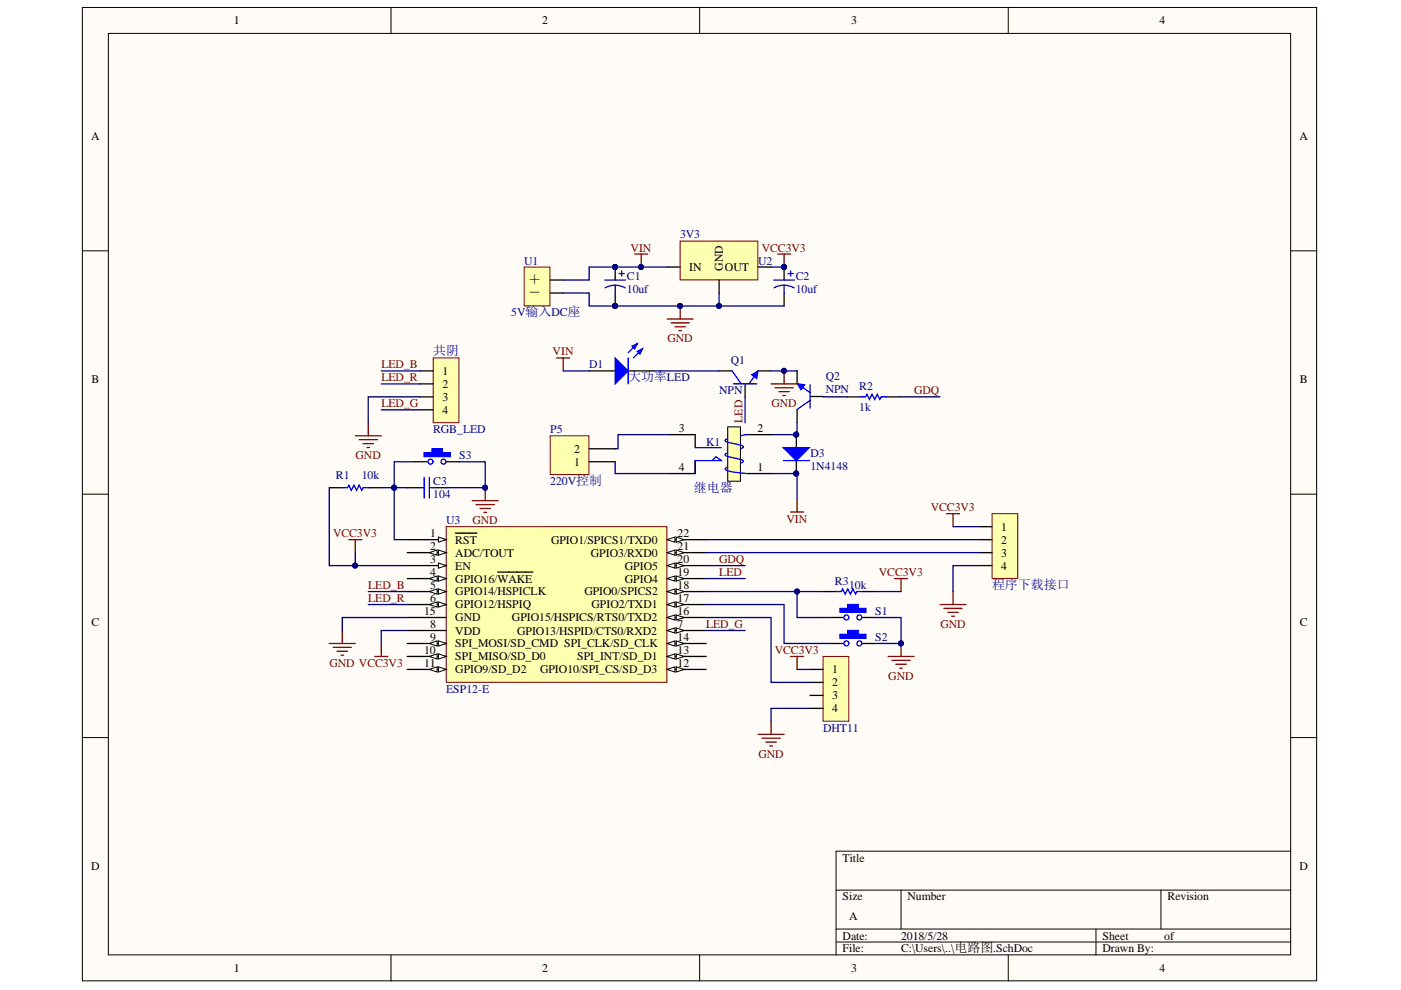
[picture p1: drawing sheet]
<svg xmlns="http://www.w3.org/2000/svg" width="297mm" height="210mm" viewBox="0 0 297 210" stroke-linecap="round" stroke-linejoin="round" font-family="sans-serif">
<g fill="#fffcf8" stroke="#000" stroke-width=".21">
<path d="M17.5 1.6h261.7v206.4h-261.7z"/>
<path d="M23 7.1h250.6v195.4h-250.6z"/>
</g>
<g fill="none" stroke="#000" stroke-width=".21">
<path d="M82.9 1.6v5.5M148.3 1.6v5.5M213.8 1.6v5.5M17.5 53.2h5.5M273.7 53.2h5.5M17.5 104.8h5.5M273.7 104.8h5.5M17.5 156.4h5.5M273.7 156.4h5.5M177.3 188.7h96.4M177.3 197h96.4M177.3 199.7h96.4"/>
<path d="M191 188.7v8.3M232.4 197v5.5M246.1 188.7v8.3M273.7 180.5h-96.4v22M82.9 202.5v5.5M148.3 202.5v5.5M213.8 202.5v5.5"/>
</g>
<path d="M168.8 92.2v2.7M168.8 97.7v2.7" fill="none" stroke="#000" stroke-width=".28"/>
<g fill="#000080" stroke="#000080" stroke-width=".21">
<circle cx="168.8" cy="92.1" r=".53"/>
<circle cx="168.8" cy="100.4" r=".53"/>
</g>
<path d="M166.1 94.9h5.5l-2.8 2.8z" fill="#00f"/>
<path d="M166.1 94.9h5.5l-2.8 2.8zM166.1 97.7h5.5" fill="none" stroke="#00f" stroke-width=".28"/>
<g fill="#000080" stroke="#000080" stroke-width=".21">
<circle cx="168.8" cy="92.1" r=".53"/>
<circle cx="168.8" cy="100.4" r=".53"/>
</g>
<path d="M154.3 90.5h2.7v11.5h-2.7z" fill="#ffffb0" stroke="#000" stroke-width=".21"/>
<path d="M147.4 94.9h5.5M151 97.7l.8-.9 1.1 .9h-5.5v2.7M154.3 93l-.6 .3a2.44 2.44 0 0 0 2 .8l1 .2a.89 .89 0 0 1 .9 .5l-.6 .4M154.3 99a.38 .38 0 0 0-.5 .4 .38 .38 0 0 0 .4 .4l1.3 .3 2.9 .3M154.3 96l-.6 .4a2.44 2.44 0 0 0 2 .7l1 .2a.89 .89 0 0 1 .9 .5l-.6 .4M158.4 92.2l-1.4 .2M169 81.3l2.8 1.9M171.8 84.9l-2.8 1.9M171.8 81.6v4.9" fill="none" stroke="#00f" stroke-width=".28"/>
<path d="M169 78.6v2.7M141.9 92.2h5.5v2.7M147.4 97.7v2.7h-5.5M158.4 92.2h5.5M169 86.8v2.8M171.8 84.1h2.7M158.4 100.4h5.5" fill="none" stroke="#000" stroke-width=".28"/>
<path d="M169 81.3l1.7 .3-.9 1.1z" fill="#00f"/>
<path d="M169 81.3l1.7 .3-.9 1.1z" fill="none" stroke="#00f" stroke-width=".21"/>
<path d="M179.7 84.1h2.7M187.9 84.1h2.8" fill="none" stroke="#000" stroke-width=".28"/>
<path d="M182.4 84.1h1.1l.3-.5 .5 1.1 .6-1.1 .5 1.1 .6-1.1 .6 1.1 .2-.6h1.1" fill="none" stroke="#00f" stroke-width=".28"/>
<g fill="none" stroke="#800000" stroke-width=".28">
<path d="M166.2 78.6v2.8M163.5 81.4h5.5M164.3 82.2h3.9M165.1 83h2.2M166 83.9h.5M73.9 114.4h2.8M75.3 114.4v2.8M167.6 108.6h2.8M169 105.8v2.8M69.8 136.4h5.5M70.6 137.3h3.9M71.5 138.1h2.2"/>
<path d="M72.3 138.9h.5M72.6 133.7v2.7M79.5 139.2h2.7M80.8 136.4v2.8M199.3 128.2h5.5M200.1 129h3.9M201 129.8h2.2M201.8 130.7h.5M202.1 125.4v2.8"/>
</g>
<circle cx="166.2" cy="78.6" r=".53" fill="#000080" stroke="#000080" stroke-width=".21"/>
<path d="M94.6 111.7h46.8v33h-46.8z" fill="#ffffb0" stroke="#800000" stroke-width=".21"/>
<path d="M86.3 114.4h8.3" fill="none" stroke="#000" stroke-width=".28"/>
<path d="M93 113.9l1.6 .5-1.6 .6z" fill="#fffcf8"/>
<path d="M93 113.9l1.6 .5-1.6 .6z" fill="none" stroke="#000" stroke-width=".21"/>
<path d="M86.3 117.2h8.3M96.5 113h4.6" fill="none" stroke="#000" stroke-width=".28"/>
<path d="M93 116.6l1.6 .6-1.6 .5z" fill="#fffcf8"/>
<path d="M93 116.6l1.6 .6-1.6 .5z" fill="none" stroke="#000" stroke-width=".21"/>
<path d="M91 117.2l1.7-.6v1.1z" fill="#fffcf8"/>
<path d="M91 117.2l1.7-.6v1.1z" fill="none" stroke="#000" stroke-width=".21"/>
<path d="M86.3 119.9h8.3" fill="none" stroke="#000" stroke-width=".28"/>
<path d="M93 119.4l1.6 .5-1.6 .6z" fill="#fffcf8"/>
<path d="M93 119.4l1.6 .5-1.6 .6z" fill="none" stroke="#000" stroke-width=".21"/>
<path d="M86.3 122.7h8.3" fill="none" stroke="#000" stroke-width=".28"/>
<path d="M93 122.1l1.6 .6-1.6 .5z" fill="#fffcf8"/>
<path d="M93 122.1l1.6 .6-1.6 .5z" fill="none" stroke="#000" stroke-width=".21"/>
<path d="M91 122.7l1.7-.6v1.1z" fill="#fffcf8"/>
<path d="M91 122.7l1.7-.6v1.1z" fill="none" stroke="#000" stroke-width=".21"/>
<path d="M86.3 125.4h8.3M105.5 121.3h7.5" fill="none" stroke="#000" stroke-width=".28"/>
<path d="M93 124.9l1.6 .5-1.6 .6z" fill="#fffcf8"/>
<path d="M93 124.9l1.6 .5-1.6 .6z" fill="none" stroke="#000" stroke-width=".21"/>
<path d="M91 125.4l1.7-.5v1.1z" fill="#fffcf8"/>
<path d="M91 125.4l1.7-.5v1.1z" fill="none" stroke="#000" stroke-width=".21"/>
<path d="M86.3 128.2h8.3" fill="none" stroke="#000" stroke-width=".28"/>
<path d="M93 127.6l1.6 .6-1.6 .5z" fill="#fffcf8"/>
<path d="M93 127.6l1.6 .6-1.6 .5z" fill="none" stroke="#000" stroke-width=".21"/>
<path d="M91 128.2l1.7-.6v1.1z" fill="#fffcf8"/>
<path d="M91 128.2l1.7-.6v1.1z" fill="none" stroke="#000" stroke-width=".21"/>
<path d="M141.4 133.7h8.3" fill="none" stroke="#000" stroke-width=".28"/>
<path d="M141.4 133.7l1.7-.6v1.1z" fill="#fffcf8"/>
<path d="M141.4 133.7l1.7-.6v1.1z" fill="none" stroke="#000" stroke-width=".21"/>
<path d="M143.4 133.1l1.6 .6-1.6 .5z" fill="#fffcf8"/>
<path d="M143.4 133.1l1.6 .6-1.6 .5z" fill="none" stroke="#000" stroke-width=".21"/>
<path d="M86.3 133.7h8.3M86.3 130.9h8.3M141.4 130.9h8.3" fill="none" stroke="#000" stroke-width=".28"/>
<path d="M141.4 130.9l1.7-.5v1.1z" fill="#fffcf8"/>
<path d="M141.4 130.9l1.7-.5v1.1z" fill="none" stroke="#000" stroke-width=".21"/>
<path d="M143.4 130.4l1.6 .5-1.6 .6z" fill="#fffcf8"/>
<path d="M143.4 130.4l1.6 .5-1.6 .6z" fill="none" stroke="#000" stroke-width=".21"/>
<path d="M141.4 128.2h8.3" fill="none" stroke="#000" stroke-width=".28"/>
<path d="M141.4 128.2l1.7-.6v1.1z" fill="#fffcf8"/>
<path d="M141.4 128.2l1.7-.6v1.1z" fill="none" stroke="#000" stroke-width=".21"/>
<path d="M143.4 127.6l1.6 .6-1.6 .5z" fill="#fffcf8"/>
<path d="M143.4 127.6l1.6 .6-1.6 .5z" fill="none" stroke="#000" stroke-width=".21"/>
<path d="M141.4 125.4h8.3" fill="none" stroke="#000" stroke-width=".28"/>
<path d="M141.4 125.4l1.7-.5v1.1z" fill="#fffcf8"/>
<path d="M141.4 125.4l1.7-.5v1.1z" fill="none" stroke="#000" stroke-width=".21"/>
<path d="M143.4 124.9l1.6 .5-1.6 .6z" fill="#fffcf8"/>
<path d="M143.4 124.9l1.6 .5-1.6 .6z" fill="none" stroke="#000" stroke-width=".21"/>
<path d="M141.4 122.7h8.3" fill="none" stroke="#000" stroke-width=".28"/>
<path d="M141.4 122.7l1.7-.6v1.1z" fill="#fffcf8"/>
<path d="M141.4 122.7l1.7-.6v1.1z" fill="none" stroke="#000" stroke-width=".21"/>
<path d="M143.4 122.1l1.6 .6-1.6 .5z" fill="#fffcf8"/>
<path d="M143.4 122.1l1.6 .6-1.6 .5z" fill="none" stroke="#000" stroke-width=".21"/>
<path d="M141.4 119.9h8.3" fill="none" stroke="#000" stroke-width=".28"/>
<path d="M141.4 119.9l1.7-.5v1.1z" fill="#fffcf8"/>
<path d="M141.4 119.9l1.7-.5v1.1z" fill="none" stroke="#000" stroke-width=".21"/>
<path d="M143.4 119.4l1.6 .5-1.6 .6z" fill="#fffcf8"/>
<path d="M143.4 119.4l1.6 .5-1.6 .6z" fill="none" stroke="#000" stroke-width=".21"/>
<path d="M141.4 117.2h8.3" fill="none" stroke="#000" stroke-width=".28"/>
<path d="M141.4 117.2l1.7-.6v1.1z" fill="#fffcf8"/>
<path d="M141.4 117.2l1.7-.6v1.1z" fill="none" stroke="#000" stroke-width=".21"/>
<path d="M143.4 116.6l1.6 .6-1.6 .5z" fill="#fffcf8"/>
<path d="M143.4 116.6l1.6 .6-1.6 .5z" fill="none" stroke="#000" stroke-width=".21"/>
<path d="M141.4 114.4h8.3" fill="none" stroke="#000" stroke-width=".28"/>
<path d="M141.4 114.4l1.7-.5v1.1z" fill="#fffcf8"/>
<path d="M141.4 114.4l1.7-.5v1.1z" fill="none" stroke="#000" stroke-width=".21"/>
<path d="M143.4 113.9l1.6 .5-1.6 .6z" fill="#fffcf8"/>
<path d="M143.4 113.9l1.6 .5-1.6 .6z" fill="none" stroke="#000" stroke-width=".21"/>
<path d="M86.3 136.4h8.3" fill="none" stroke="#000" stroke-width=".28"/>
<path d="M93 135.9l1.6 .5-1.6 .6z" fill="#fffcf8"/>
<path d="M93 135.9l1.6 .5-1.6 .6z" fill="none" stroke="#000" stroke-width=".21"/>
<path d="M91 136.4l1.7-.5v1.1z" fill="#fffcf8"/>
<path d="M91 136.4l1.7-.5v1.1z" fill="none" stroke="#000" stroke-width=".21"/>
<path d="M86.3 139.2h8.3" fill="none" stroke="#000" stroke-width=".28"/>
<path d="M93 138.6l1.6 .6-1.6 .5z" fill="#fffcf8"/>
<path d="M93 138.6l1.6 .6-1.6 .5z" fill="none" stroke="#000" stroke-width=".21"/>
<path d="M91 139.2l1.7-.6v1.1z" fill="#fffcf8"/>
<path d="M91 139.2l1.7-.6v1.1z" fill="none" stroke="#000" stroke-width=".21"/>
<path d="M86.3 141.9h8.3" fill="none" stroke="#000" stroke-width=".28"/>
<path d="M93 141.4l1.6 .5-1.6 .6z" fill="#fffcf8"/>
<path d="M93 141.4l1.6 .5-1.6 .6z" fill="none" stroke="#000" stroke-width=".21"/>
<path d="M91 141.9l1.7-.5v1.1z" fill="#fffcf8"/>
<path d="M91 141.9l1.7-.5v1.1z" fill="none" stroke="#000" stroke-width=".21"/>
<path d="M141.4 141.9h8.3" fill="none" stroke="#000" stroke-width=".28"/>
<path d="M141.4 141.9l1.7-.5v1.1z" fill="#fffcf8"/>
<path d="M141.4 141.9l1.7-.5v1.1z" fill="none" stroke="#000" stroke-width=".21"/>
<path d="M143.4 141.4l1.6 .5-1.6 .6z" fill="#fffcf8"/>
<path d="M143.4 141.4l1.6 .5-1.6 .6z" fill="none" stroke="#000" stroke-width=".21"/>
<path d="M141.4 139.2h8.3" fill="none" stroke="#000" stroke-width=".28"/>
<path d="M141.4 139.2l1.7-.6v1.1z" fill="#fffcf8"/>
<path d="M141.4 139.2l1.7-.6v1.1z" fill="none" stroke="#000" stroke-width=".21"/>
<path d="M143.4 138.6l1.6 .6-1.6 .5z" fill="#fffcf8"/>
<path d="M143.4 138.6l1.6 .6-1.6 .5z" fill="none" stroke="#000" stroke-width=".21"/>
<path d="M141.4 136.4h8.3" fill="none" stroke="#000" stroke-width=".28"/>
<path d="M141.4 136.4l1.7-.5v1.1z" fill="#fffcf8"/>
<path d="M141.4 136.4l1.7-.5v1.1z" fill="none" stroke="#000" stroke-width=".21"/>
<path d="M143.4 135.9l1.6 .5-1.6 .6z" fill="#fffcf8"/>
<path d="M143.4 135.9l1.6 .5-1.6 .6z" fill="none" stroke="#000" stroke-width=".21"/>
<path d="M210.3 108.9h5.5v13.7h-5.5z" fill="#ffffb0" stroke="#800000" stroke-width=".21"/>
<path d="M130.4 56.6v2.8M166.2 56.6v2.8M130.4 62.1v2.8M166.2 62.1v2.8M207.6 111.7h2.7M207.6 114.4h2.7M207.6 117.2h2.7M207.6 119.9h2.7" fill="none" stroke="#000" stroke-width=".28"/>
<path d="M134.6 53.9h2.7M135.9 53.9v2.7M164.9 53.9h2.7M166.2 53.9v2.7M141.4 67.6h5.6M142.3 68.5h3.8M143.1 69.3h2.2M143.9 70.1h.6M144.2 64.9v2.7" fill="none" stroke="#800000" stroke-width=".28"/>
<g fill="#000080" stroke="#000080" stroke-width=".21">
<circle cx="135.9" cy="56.6" r=".53"/>
<circle cx="144.2" cy="64.9" r=".53"/>
<circle cx="166.2" cy="56.6" r=".53"/>
<circle cx="130.4" cy="56.6" r=".53"/>
<circle cx="130.4" cy="64.9" r=".53"/>
</g>
<path d="M128.2 59.4h4.4M131.3 58h1.1M131.8 57.4v1.1M164 59.4h4.4M167.1 58h1.1M167.6 57.4v1.1M130.4 60.5l.9 .1 1.3 .4M130.4 60.5l-1.3 .2-.8 .3M130.4 60.5v1.6M166.2 60.5l1.4 .2 .8 .3M166.2 60.5l-1.3 .2-.8 .3M166.2 60.5v1.6" fill="none" stroke="#00f" stroke-width=".28"/>
<path d="M144.2 51.1h16.5v8.2h-16.5z" fill="#ffffb0" stroke="#800000" stroke-width=".21"/>
<path d="M141.4 56.6h2.8M152.5 59.4v2.7M160.7 56.6h2.8" fill="none" stroke="#000" stroke-width=".28"/>
<path d="M111.1 56.6h5.5v8.3h-5.5z" fill="#ffffb0" stroke="#800000" stroke-width=".21"/>
<path d="M116.7 59.4h2.7M116.7 62.1h2.7M176 130.9h2.8M182.8 130.9h2.7" fill="none" stroke="#000" stroke-width=".28"/>
<path d="M178.1 129h1.6v-.8h2.2v.8h1.7v.8h-5.5z" fill-rule="evenodd" fill="#00f"/>
<g fill="none" stroke="#00f" stroke-width=".28">
<path d="M178.1 129h1.6v-.8h2.2v.8h1.7v.8h-5.5z"/>
<circle cx="179.4" cy="130.9" r=".53"/>
<circle cx="182.2" cy="130.9" r=".53"/>
</g>
<path d="M176 136.4h2.8M182.8 136.4h2.7" fill="none" stroke="#000" stroke-width=".28"/>
<path d="M178.1 134.5h1.6v-.8h2.2v.8h1.7v.8h-5.5z" fill-rule="evenodd" fill="#00f"/>
<g fill="none" stroke="#00f" stroke-width=".28">
<path d="M72.6 103.4h1.1l.2-.5 .6 1.1 .5-1.1 .6 1.1 .5-1.1 .6 1.1 .3-.6h1.1M89.1 103.4h.8M89.9 101.2v4.4M91 101.2v4.4M91 103.4h.9M177.3 125.4h1.1l.2-.5 .6 1.1 .5-1.1 .6 1.1 .5-1.1 .6 1.1 .3-.6h1.1M178.1 134.5h1.6v-.8h2.2v.8h1.7v.8h-5.5z"/>
<circle cx="179.4" cy="136.4" r=".53"/>
<circle cx="182.2" cy="136.4" r=".53"/>
</g>
<path d="M69.8 103.4h2.8M78.1 103.4h2.7M86.3 103.4h2.8M91.9 103.4h2.7M174.5 125.4h2.8M182.8 125.4h2.7" fill="none" stroke="#000" stroke-width=".28"/>
<path d="M100.1 106.2h5.5M100.9 107h3.9M101.8 107.8h2.2M102.6 108.6h.6M102.9 103.4v2.8M200.7 108.9h2.7M202.1 108.9v2.8" fill="none" stroke="#800000" stroke-width=".28"/>
<circle cx="102.8" cy="103.4" r=".53" fill="#000080" stroke="#000080" stroke-width=".21"/>
<path d="M116.7 92.4h8.2v8.2h-8.2z" fill="#ffffb0" stroke="#800000" stroke-width=".21"/>
<path d="M124.9 78.6h5.5M133.2 78.6h5.5M124.9 97.9h5.5M124.9 95.2h5.5" fill="none" stroke="#000" stroke-width=".28"/>
<path d="M130.4 75.9l2.8 2.7-2.8 2.8z" fill="#00f"/>
<path d="M130.4 75.9l2.8 2.7-2.8 2.8zM135.1 72.9l-1.9 1.9M136.2 74l-1.9 1.9" fill="none" stroke="#00f" stroke-width=".28"/>
<path d="M135.1 74.5l1.1-.5-.5 1.1z" fill="#00f"/>
<path d="M135.1 74.5l1.1-.5-.5 1.1z" fill="none" stroke="#00f" stroke-width=".28"/>
<path d="M134 73.4l1.1-.5-.5 1.1z" fill="#00f"/>
<path d="M133.2 75.9v5.5M134 73.4l1.1-.5-.5 1.1zM155.2 78.6l2 2.8M160.7 78.6l-1.9 2.8M155.5 81.4h5" fill="none" stroke="#00f" stroke-width=".28"/>
<path d="M118 75.9h2.8M119.4 75.9v2.7" fill="none" stroke="#800000" stroke-width=".28"/>
<path d="M152.5 78.6h2.7M160.7 78.6h2.8M158 81.4v2.7" fill="none" stroke="#000" stroke-width=".28"/>
<path d="M159.4 79.5l1.3-.9-.2 1.7z" fill="#00f"/>
<path d="M159.4 79.5l1.3-.9-.2 1.7z" fill="none" stroke="#00f" stroke-width=".21"/>
<path d="M87.9 97.9h2.7M94.6 97.9h2.8" fill="none" stroke="#000" stroke-width=".28"/>
<path d="M89.9 96h1.7v-.8h2.2v.8h1.6v.8h-5.5z" fill-rule="evenodd" fill="#00f"/>
<g fill="none" stroke="#00f" stroke-width=".28">
<path d="M89.9 96h1.7v-.8h2.2v.8h1.6v.8h-5.5z"/>
<circle cx="91.3" cy="97.9" r=".53"/>
<circle cx="94" cy="97.9" r=".53"/>
</g>
<path d="M188.3 139.2h5.5M189.7 122.7h2.7M191 122.7v2.7M191 136.4v2.8M189.1 140h3.9M189.9 140.8h2.2M190.8 141.7h.5" fill="none" stroke="#800000" stroke-width=".28"/>
<circle cx="191" cy="136.4" r=".53" fill="#000080" stroke="#000080" stroke-width=".21"/>
<path d="M174.5 139.2h5.5v13.7h-5.5z" fill="#ffffb0" stroke="#800000" stroke-width=".21"/>
<path d="M171.8 141.9h2.7M171.8 144.7h2.7M171.8 147.4h2.7M171.8 150.2h2.7" fill="none" stroke="#000" stroke-width=".28"/>
<path d="M167.6 139.2h2.8M169 139.2v2.7M160.7 155.7h5.5M161.6 156.5h3.8M162.4 157.3h2.2M163.2 158.2h.6M163.5 152.9v2.8" fill="none" stroke="#800000" stroke-width=".28"/>
<path d="M91.9 75.9h5.4v13.7h-5.4z" fill="#ffffb0" stroke="#800000" stroke-width=".21"/>
<path d="M89.1 78.6h2.8M89.1 81.4h2.8M89.1 84.1h2.8M89.1 86.9h2.8" fill="none" stroke="#000" stroke-width=".28"/>
<path d="M75.3 92.4h5.5M76.1 93.2h3.9M77 94.1h2.2M77.8 94.9h.6M78.1 89.6v2.8" fill="none" stroke="#800000" stroke-width=".28"/>
<g fill="none" stroke="#000080" stroke-width=".28">
<path d="M141.4 56.6h-16.5v2.8h-5.5M163.5 56.6h2.7M80.8 78.6h8.3M119.4 62.1h5.5v2.8h27.6v-2.8M119.4 78.6h5.5M138.7 78.6h13.8M152.5 64.9h13.7M169 78.6h-5.5M80.8 81.4h8.3M80.8 86.9h8.3M87.9 97.9h-4.3v16.5h2.7M89.1 84.1h-11v5.5"/>
<path d="M97.4 97.9h5.5v5.5h-8.3M130.4 97.9v2.5h11.5M141.9 92.2h-10.9v3h-.6M158 84.1v5.5M169 89.6v2.6h-5.1M174.5 84.1h5.2M190.7 84.1h8.6M69.8 103.4v16.5h5.5M75.3 117.2v2.7h11M80.8 103.4h5.5M149.7 117.2h57.9M149.7 114.4h57.9"/>
<path d="M149.7 119.9h8.3M163.9 100.4h5.1v5.4M202.1 111.7h5.5M207.6 119.9h-5.5v5.5M78.1 125.4h8.2M78.1 128.2h8.2M86.3 130.9h-13.7v2.8M86.3 133.7h-5.5v2.7M149.7 128.2h16.5v8.2h9.8M149.7 130.9h13.8v13.8h8.3M149.7 125.4h24.8M149.7 122.7h8.3"/>
<path d="M149.7 133.7h8.3M169 125.4v5.5h7M185.5 130.9h5.5v5.5h-5.5M185.5 125.4h5.5M169 141.9h2.8M171.8 150.2h-8.3v2.7"/>
</g>
<g fill="#000080" stroke="#000080" stroke-width=".21">
<circle cx="168.8" cy="92.1" r=".53"/>
<circle cx="75.3" cy="119.9" r=".53"/>
<circle cx="166.2" cy="56.6" r=".53"/>
<circle cx="130.4" cy="56.6" r=".53"/>
<circle cx="135.9" cy="56.6" r=".53"/>
<circle cx="130.4" cy="64.9" r=".53"/>
<circle cx="144.2" cy="64.9" r=".53"/>
<circle cx="152.4" cy="64.9" r=".53"/>
<circle cx="83.6" cy="103.4" r=".53"/>
<circle cx="166.2" cy="78.6" r=".53"/>
<circle cx="168.8" cy="100.4" r=".53"/>
<circle cx="102.8" cy="103.4" r=".53"/>
<circle cx="191" cy="136.4" r=".53"/>
<circle cx="169" cy="125.4" r=".53"/>
</g>
<g font-size="2.7">
<text x="112" y="63">－</text>
<text x="112" y="60.2">＋</text>
</g>
<g font-size="2.7" fill="#000080">
<text x="91.8" y="75.4">共阴</text>
<text x="133.2" y="80.8">大功率LED</text>
<text x="147.1" y="104.2">继电器</text>
<text x="210.3" y="124.9">程序下载接口</text>
</g>
<g font-size="2.5">
<text x="49.6" y="5.2">1</text>
<text x="115" y="5.2">2</text>
<text x="180.4" y="5.2">3</text>
<text x="245.9" y="5.2">4</text>
<text x="19.3" y="29.6">A</text>
<text x="275.5" y="29.6">A</text>
<text x="146.1" y="57.4">IN</text>
<text x="153.3" y="57.4" transform="rotate(-90 153.3 57.4)">GND</text>
<text x="153.7" y="57.4">OUT</text>
<text x="19.4" y="81.2">B</text>
<text x="93.8" y="79.5">1</text>
<text x="93.8" y="82.2">2</text>
<text x="275.6" y="81.2">B</text>
<text x="93.8" y="85">3</text>
<text x="93.8" y="87.7">4</text>
<text x="121.7" y="96">2</text>
<text x="143.9" y="91.6">3</text>
<text x="160.6" y="91.6">2</text>
<text x="121.7" y="98.8">1</text>
<text x="143.9" y="99.9">4</text>
<text x="160.6" y="99.9">1</text>
<text x="91.2" y="113.9">1</text>
<text x="143.6" y="113.9">22</text>
<text x="212.3" y="112.5">1</text>
<text x="91.2" y="116.6">2</text>
<text x="91.2" y="119.4">3</text>
<text x="96.5" y="115.3">RST</text>
<text x="96.5" y="118">ADC/TOUT</text>
<text x="116.8" y="115.3">GPIO1/SPICS1/TXD0</text>
<text x="125.3" y="118">GPIO3/RXD0</text>
<text x="143.6" y="119.4">20</text>
<text x="143.6" y="116.6">21</text>
<text x="212.3" y="115.3">2</text>
<text x="212.3" y="118">3</text>
<text x="91.2" y="122.1">4</text>
<text x="91.2" y="124.9">5</text>
<text x="96.5" y="120.8">EN</text>
<text x="96.5" y="123.5">GPIO16/WAKE</text>
<text x="132.5" y="123.5">GPIO4</text>
<text x="132.5" y="120.8">GPIO5</text>
<text x="143.6" y="124.9">18</text>
<text x="143.6" y="122.1">19</text>
<text x="212.3" y="120.8">4</text>
<text x="89.9" y="130.4">15</text>
<text x="91.2" y="127.6">6</text>
<text x="96.5" y="126.3">GPIO14/HSPICLK</text>
<text x="96.5" y="129">GPIO12/HSPIQ</text>
<text x="96.5" y="131.7">GND</text>
<text x="108.5" y="131.7">GPIO15/HSPICS/RTS0/TXD2</text>
<text x="123.9" y="126.3">GPIO0/SPICS2</text>
<text x="125.4" y="129">GPIO2/TXD1</text>
<text x="143.6" y="130.4">16</text>
<text x="143.6" y="127.6">17</text>
<text x="19.4" y="132.8">C</text>
<text x="91.2" y="133.1">8</text>
<text x="91.2" y="135.9">9</text>
<text x="96.5" y="134.5">VDD</text>
<text x="96.5" y="137.3">SPI_MOSI/SD_CMD SPI_CLK/SD_CLK</text>
<text x="109.6" y="134.5">GPIO13/HSPID/CTS0/RXD2</text>
<text x="143.6" y="133.1">7</text>
<text x="143.6" y="135.9">14</text>
<text x="275.6" y="132.8">C</text>
<text x="89.9" y="138.6">10</text>
<text x="89.9" y="141.4">11</text>
<text x="96.5" y="140">SPI_MISO/SD_D0</text>
<text x="96.5" y="142.8">GPIO9/SD_D2</text>
<text x="114.5" y="142.8">GPIO10/SPI_CS/SD_D3</text>
<text x="122.4" y="140">SPI_INT/SD_D1</text>
<text x="143.6" y="141.4">12</text>
<text x="143.6" y="138.6">13</text>
<text x="176.5" y="142.8">1</text>
<text x="176.5" y="145.5">2</text>
<text x="176.5" y="148.3">3</text>
<text x="176.5" y="151">4</text>
<text x="19.3" y="184.4">D</text>
<text x="178.7" y="182.7">Title</text>
<text x="275.5" y="184.4">D</text>
<text x="178.7" y="190.9">Size</text>
<text x="192.4" y="190.9">Number</text>
<text x="247.5" y="190.9">Revision</text>
<text x="180" y="195.1">A</text>
<text x="178.7" y="199.2">Date:</text>
<text x="178.7" y="201.9">File:</text>
<text x="191" y="199.2">2018/5/28</text>
<text x="191" y="201.9">C:\Users\..\电路图.SchDoc</text>
<text x="233.8" y="199.2">Sheet</text>
<text x="233.8" y="201.9">Drawn By:</text>
<text x="246.8" y="199.2">of</text>
<text x="49.6" y="206.1">1</text>
<text x="115" y="206.1">2</text>
<text x="180.4" y="206.1">3</text>
<text x="245.9" y="206.1">4</text>
</g>
<g font-size="2.5" fill="#800000">
<text x="133.7" y="53.4">VIN</text>
<text x="161.5" y="53.4">VCC3V3</text>
<text x="117.2" y="75.4">VIN</text>
<text x="141.5" y="72.6">GND</text>
<text x="80.9" y="78.1">LED_B</text>
<text x="80.9" y="80.8">LED_R</text>
<text x="193.8" y="83.6">GDQ</text>
<text x="80.9" y="86.3">LED_G</text>
<text x="157.4" y="89.6" transform="rotate(-90 157.4 89.6)">LED</text>
<text x="163.6" y="86.3">GND</text>
<text x="75.4" y="97.4">GND</text>
<text x="70.6" y="113.9">VCC3V3</text>
<text x="100.2" y="111.1">GND</text>
<text x="166.8" y="110.8">VIN</text>
<text x="197.3" y="108.4">VCC3V3</text>
<text x="152.5" y="119.4">GDQ</text>
<text x="78.1" y="124.9">LED_B</text>
<text x="152.5" y="122.1">LED</text>
<text x="186.4" y="122.1">VCC3V3</text>
<text x="78.1" y="127.6">LED_R</text>
<text x="149.7" y="133.1">LED_G</text>
<text x="199.4" y="133.1">GND</text>
<text x="69.9" y="141.4">GND VCC3V3</text>
<text x="164.3" y="138.6">VCC3V3</text>
<text x="188.3" y="144.2">GND</text>
<text x="160.8" y="160.7">GND</text>
</g>
<g font-size="2.5" fill="#000080">
<text x="144.2" y="50.6">3V3</text>
<text x="111.1" y="56.1">U1</text>
<text x="132.9" y="59.4">C1</text>
<text x="160.7" y="56.1">U2</text>
<text x="168.7" y="59.4">C2</text>
<text x="132.9" y="62.1">10uf</text>
<text x="168.7" y="62.1">10uf</text>
<text x="108.4" y="67.1">5V输入DC座</text>
<text x="154.9" y="77.3">Q1</text>
<text x="124.9" y="78.1">D1</text>
<text x="152.5" y="83.6">NPN</text>
<text x="175.1" y="80.5">Q2</text>
<text x="175.1" y="83.3">NPN</text>
<text x="182.2" y="82.8">R2</text>
<text x="182.2" y="87.2">1k</text>
<text x="91.8" y="91.9">RGB_LED</text>
<text x="116.7" y="91.9">P5</text>
<text x="149.7" y="94.6">K1</text>
<text x="71.2" y="101.5">R1</text>
<text x="76.7" y="101.5">10k</text>
<text x="97.4" y="97.4">S3</text>
<text x="171.9" y="96.8">D3</text>
<text x="171.9" y="99.6">1N4148</text>
<text x="91.8" y="102.9">C3</text>
<text x="91.8" y="105.6">104</text>
<text x="116.7" y="102.9">220V控制</text>
<text x="94.6" y="111.1">U3</text>
<text x="177" y="124.1">R3</text>
<text x="180" y="124.9">10k</text>
<text x="185.6" y="130.4">S1</text>
<text x="185.6" y="135.9">S2</text>
<text x="94.6" y="146.9">ESP12-E</text>
<text x="174.5" y="155.1">DHT11</text>
</g>
</svg>
